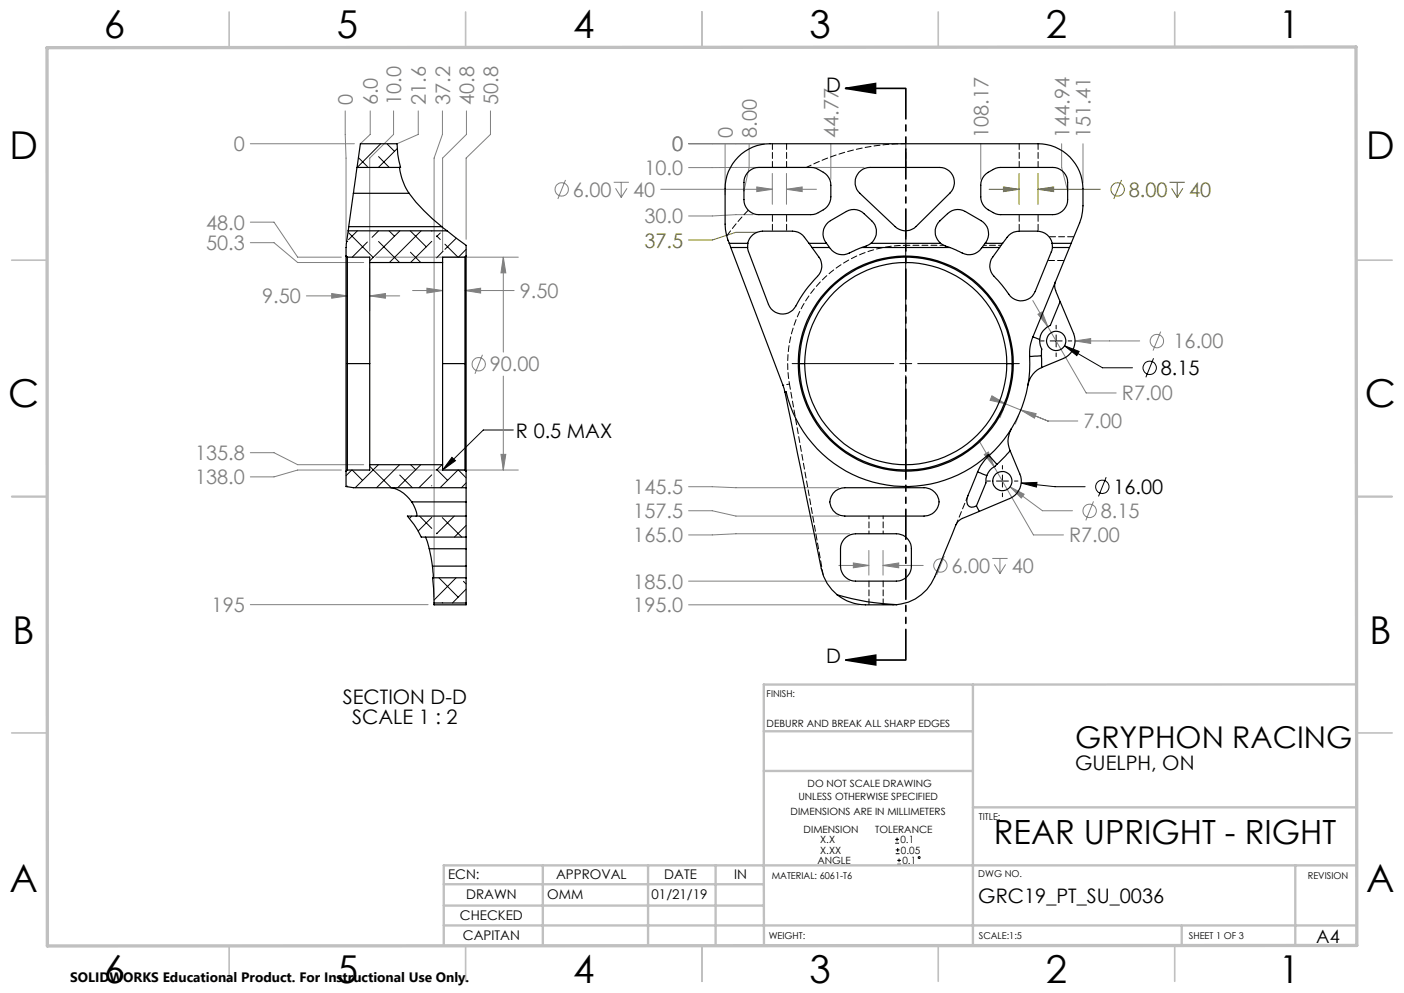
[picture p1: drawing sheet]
<svg xmlns="http://www.w3.org/2000/svg" width="297mm" height="210mm" viewBox="0 0 297 210" stroke-linecap="round" stroke-linejoin="round" font-family="sans-serif">
<g fill="none" stroke="#000" stroke-width=".21">
<path d="M191.6 52.9v21.5M167.6 76.9h21.5M190.3 76.9h2.6M191.6 75.6v2.6M191.6 79.4v21.5M194.1 76.9h21.5M220.1 72.1h.8M222.1 72.1h2.6M223.4 68.8v.8M223.4 70.8v2.6M223.4 74.6v.8M225.2 73.1l3.1 1.2-.5 .9z"/>
<path d="M225.2 73.1l8 4.7h6.4M226 72.1h.7M244 75.8l-1.6 4M95.6 96.7l.7 .7-2.7 2zM108.6 90.9h-6.4l-8.6 8.5M212.1 98.5v.7M208.7 101.7h.8M210.8 101.7h2.5M212.1 100.5v2.5M212.1 104.3v.7M214.6 101.7h.7M216 102.2l3.4-.2-.1 1z"/>
<path d="M216 102.2l7.2 .7h6.4M234 100.9l-1.6 4.1M189.4 178.3h.8M189.4 177.5h.8M189.5 179.7h.8M189.8 177.1v.8M189.9 179.3v.9M189.5 180.5h.8M189.8 182.8h.8M189.8 182h.8M190.2 181.6v.7"/>
<circle cx="243.2" cy="77.8" r="1.41"/>
<circle cx="233.2" cy="103" r="1.42"/>
<circle cx="194.4" cy="181.3" r=".19"/>
</g>
<g fill="none" stroke="#808080" stroke-width=".21">
<path d="M53 30.4h22M73 23.5l.2 9.9v17.7M78.3 23.5v4.9l-2.1 2M83.3 23.5v4.9l-5.1 5v19.7M88.5 23.5v4.9l-4.5 2M93.6 23.5v4.9l-1.8 5v92.9M98.7 23.5v4.9l-5.1 5v19.7M103.8 23.5v4.9l-5.2 5v17.2M119.6 38.1l-1.6 4M129.8 38.6h3.2M130.2 39.8l1.2 2M131.4 38.6v3.2"/>
<path d="M132.6 39.8l-1.2 2M145.7 30.4h15.9M153.4 30.4v10.8M158.5 30.4v5l-1.1 5v-.5M160.1 39.5l3.3 .5-3.3 .5zM163.4 36.7v6.5M166.4 36.7v6.5M175.8 30.4v7.5M182.8 35.4h-37.1M207.5 30.4v7.5M224.6 30.4v5l1.2 5v-.5M229.1 30.4v8.3"/>
<path d="M53 47h5l5 7.4h9.2M53 51.3h5l5 4.2h13.9M78.2 56.8v8.9M79.5 54.4h30.1M106.5 54.4l.5 3.3h-1zM106.5 54.4v20.1M139.8 40h23.6M159.3 45.4l-13.6 .3M166.4 40l3.3-.5v1zM166.4 40h6.3M64.8 62.6h8.7M70.2 62.1l3.3 .5-3.3 .5z"/>
<path d="M78.2 62.6l3.3-.5v1zM78.2 62.6h6.4M87.3 61.4h6.3M90.3 61l3.3 .4-3.3 .6zM98.4 61.4l3.3-.4v1zM98.4 61.4h10.4M102.1 75l-1.6 4M106.5 79.5v19.9M218.5 63.6l11.3 19.5h6.3M219.6 66.5l.9-.5 1.2 3.1zM227.4 72.1l3.3-.5v1zM227.4 72.1h13.7"/>
<path d="M245.5 70.1l-1.6 4M53 95.7h5l5 2.6h13.9M72.2 99.4h-9.2l-5 1.5h-5M79.5 99.4h30.1M106 96.1h1l-.5 3.3zM207.1 93.2l3.2 5.5M208.2 96.1l.9-.5 1.2 3.1zM209.8 83.7l2.9 1.7-3.3-.7zM210.3 98.7l8.3 14.4h6.4M212.2 86.6l-.7 1.8M212.7 85.4l9 3.6h6.3M215.5 87.9l-.7 1.8"/>
<path d="M215.9 86.7l3.3 .8-.4 .9zM215.9 86.7l5.9 2.4M145.7 102.9h5l5 .2h21.7M145.7 108h5l5 1.1h21.7M177.4 119.6h6.4M179.7 112.9h-24l-5 .2h-5M180.5 119.1l3.3 .5-3.3 .5zM183.8 116.4v5.2M186.8 119.6l3.3-.5v1zM186.8 116.4v5.2M186.8 119.6h8.5M199.7 117.6l-1.6 4"/>
<path d="M209.9 118.1h3.2M210.3 119.4l1.2 1.9M211.5 118.1v3.2M212.7 119.4l-1.2 1.9M213.7 103l2.9 1.5-.6 .8zM213.7 103l6.8 5h6.4M231.3 106l-1.6 4.1M53 127.9h37.6M145.7 127.9h36.1M145.7 122.9h34"/>
<circle cx="118.8" cy="40.1" r="1.41"/>
<circle cx="101.3" cy="77" r="1.42"/>
<circle cx="244.7" cy="72.1" r="1.42"/>
<circle cx="198.9" cy="119.6" r="1.41"/>
<circle cx="230.5" cy="108" r="1.42"/>
</g>
<g fill="none" stroke="#808000" stroke-width=".21">
<path d="M212.3 39.5l3.3 .5-3.3 .5zM215.6 36.7v6.5M219.6 36.7v6.5M237.2 38.1l-1.6 4M247.4 38.6h3.2M247.8 39.8l1.2 2M249 38.6v3.2M250.2 39.8l-1.2 2M160.1 49.1h-4.4l-5 1.7h-5M209.2 40h6.4M219.6 40l3.3-.5v1zM219.6 40h13.2"/>
<circle cx="236.4" cy="40.1" r="1.42"/>
</g>
<path d="M178.9 18.7h12.7M178.9 18.7l6.3-1v2zM178.9 139.6h12.7M178.9 139.6l6.3-1v2z" fill="none" stroke="#000" stroke-width=".35"/>
<path d="M191.6 18.7v120.9" fill="none" stroke="#000" stroke-width=".35" stroke-dasharray="6.3 1.3 1.3 1.3 1.3 1.3" stroke-dashoffset="-.1"/>
<g fill="none" stroke="#c0c0c0" stroke-width=".35">
<path d="M48.5 2.5v7.5M98.5 2.5v7.5M148.5 2.5v7.5M198.5 2.5v7.5M248.5 2.5v7.5M2.5 55h7.5M287 55h7.5M2.5 105h7.5M287 105h7.5M2.5 155h7.5M287 155h7.5M48.5 200v7.5"/>
<path d="M98.5 200v7.5M148.5 200v7.5M198.5 200v7.5M248.5 200v7.5"/>
</g>
<g fill="none" stroke="#c0c0c0" stroke-width=".5">
<path d="M161.6 154.6h44.2M205.8 144.8v55.2M287 144.7l-125.4 .1v55.2M161.6 163h44.2M205.8 170.7h81.2M93.9 195.7h193.1M93.9 191.5h67.7M93.9 187h67.7M114.8 183v17M137.1 183v17M151.4 183v17M250 195.8v4.2"/>
<path d="M274 183v16.9M287 183h-193.1v17"/>
</g>
<path d="M9.9 10.1l276.9-.2 .2 190-277 .2z" fill="none" stroke="#c0c0c0" stroke-width=".7"/>
<g fill="#000">
<path d="M95.6 96.7l.7 .7-2.7 2z"/>
<path d="M178.9 18.7l6.3-1v2zM178.9 139.6l6.3-1v2z"/>
<path d="M216 102.2l3.3 .8 .1-1zM225.2 73.1l2.6 2.1 .5-.9z"/>
</g>
<path d="M219.6 40l3.3-.5v1zM212.3 39.5l3.3 .5-3.3 .5z" fill="#808000"/>
<path d="M166.4 40l3.3-.5v1zM160.1 39.5l3.3 .5-3.3 .5zM186.8 119.6l3.3-.5v1zM180.5 119.1l3.3 .5-3.3 .5zM215.9 86.7l3.3 .8-.4 .9zM209.8 83.7l2.9 1.7-3.3-.7zM213.7 103l2.3 2.3 .6-.8zM227.4 72.1l3.3 .5v-1zM219.6 66.5l2.1 2.6-1.2-3.1zM208.2 96.1l2.1 2.6-1.2-3.1zM106.5 54.4l.5 3.3h-1zM106 96.1h1l-.5 3.3zM78.2 62.6l3.3-.5v1zM70.2 62.1l3.3 .5-3.3 .5zM98.4 61.4l3.3-.4v1zM90.3 61l3.3 .4-3.3 .6z" fill="#808080"/>
<g fill="none" stroke="#000" stroke-width=".25">
<path d="M75.5 35.4l-.7 5.5M76.2 30.4h7.8l.1 2.2 .6 2.8h-9.2zM84.5 35.4l.2 1a13.1 13.1 0 0 0 1.8 4.5M158.5 36.2a2.97 2.97 0 0 1 2-.8h11a4.8 4.8 0 0 1 4.2 3.2 11.5 11.5 0 0 1-.1 4.1 5 5 0 0 1-4.1 2.7h-11a3.2 3.2 0 0 1-3.1-3.2v-3.6a3 3 0 0 1 1.1-2.4zM181.7 36.5a3 3 0 0 1 2.3-1.1h14.7a3.2 3.2 0 0 1 3 2 3.2 3.2 0 0 1-.8 3.4l-7.1 7.1a3.2 3.2 0 0 1-4.4 0l-7.5-7a3.1 3.1 0 0 1-.2-4.4zM208.2 37.1l.9-.7a4.3 4.3 0 0 1 2.6-1h11a3.2 3.2 0 0 1 3.1 3.2v3.6a3.2 3.2 0 0 1-3.1 3.2h-11a4.8 4.8 0 0 1-4.2-3.3 11.9 11.9 0 0 1 .1-4zM73.2 54.1v45.6M73.2 54.1l.3 .3M73.5 54.4v22.5M73.5 54.4h4.7v1.1M73.7 48.8l-.5 2.9v2.4M73.7 48.8h20.9"/>
<path d="M73.8 47.9l-.1 .9M73.8 47.9h19.7M74.8 40.9h11.7M74.8 40.9l-1 7M78.2 55.5v21.4M78.2 55.5h15.4M86.5 40.9a37.5 37.5 0 0 0 7 7M93.5 47.9l1.1 .9M93.6 55.5v21.4M94.6 48.8l4 3.1v2.2M98.4 54.4v22.5M98.4 54.4h-4.8v1.1"/>
<path d="M98.6 54.1v45.6M98.6 54.1l-.2 .3M154.3 51.5l.3 .8M154.3 51.5a10.6 10.6 0 0 1-.9-4.1v-7.5a9.5 9.5 0 0 1 9.5-9.5h56.7a9.5 9.5 0 0 1 9.5 9.5 18.7 18.7 0 0 1-2.5 11.6M154.3 51.5h3.9M154.6 52.3l11.1 29.4 .4 1.2M154.6 52.3h3.6M158.2 52.3l.1 .9 4.3 11.2a3.2 3.2 0 0 0 2.7 2 3.2 3.2 0 0 0 3-1.7 27.1 27.1 0 0 1 5-6.7 3.1 3.1 0 0 0-.1-3.6l-1.4-2.1M158.2 51.5a3.2 3.2 0 0 1 3.1-2.6h6.3a3 3 0 0 1 2.6 1.3l.9 1.3M158.2 51.5v.8M171.1 51.5l.7 .8M171.1 51.5h3.7"/>
<path d="M171.8 52.3h3.7M174.8 51.5l.7 .8M174.8 51.5a3.2 3.2 0 0 1 .9-4.8l3.3-2a3.1 3.1 0 0 1 3.8 .5 5.9 5.9 0 0 1 2.4 2.8 3.1 3.1 0 0 1-.9 3.5M175.5 52.3a3.3 3.3 0 0 0 4.8 .9l2-.9M182.3 52.3h18.6M184.3 51.5l-2 .8M184.3 51.5h14.7M199 51.5l1.9 .8M199 51.5a3.2 3.2 0 0 1-.2-4.8 5.5 5.5 0 0 1 3.7-2.4l1.2 .2 .5 .2 3.3 2a3.2 3.2 0 0 1 .9 4.8M200.9 52.3l1 .4a8.9 8.9 0 0 0 3.3 1.2 3.4 3.4 0 0 0 2.6-1.6M207.8 52.3h3.7M208.4 51.5l-.6 .8"/>
<path d="M208.4 51.5h3.7M211.5 52.3l-1.5 2.1a3.2 3.2 0 0 0 .7 4.5l2 2.3a3.7 3.7 0 0 0 3.7 2.4 3.1 3.1 0 0 0 2.6-1.9l3.5-8.7 .1-.7M212.1 51.5l-.6 .8M212.1 51.5a4.4 4.4 0 0 1 2.9-2.5l4.5-.1a3.2 3.2 0 0 1 3.1 2.6M222.6 51.5h4M222.6 51.5v.8M222.6 52.3h3.6M223.3 59.5a3.6 3.6 0 0 0 .4 3l.6 1.3M226.2 52.3l-7.7 18.9M226.6 51.5l-.4 .8M73.5 76.9v22.5M73.5 76.9h4.7"/>
<path d="M78.2 76.9v21.4M93.6 76.9v21.4M93.6 76.9h4.8M98.4 76.9v22.5M169.1 76.9a22.5 22.5 0 0 1 22.5-22.5 22.5 22.5 0 0 1 22.5 22.5M169.1 76.9a22.5 22.5 0 0 0 22.5 22.5 22.5 22.5 0 0 0 22.5-22.5M169.1 76.9h1.1M170.2 76.9a21.4 21.4 0 0 1 21.4-21.4 21.4 21.4 0 0 1 21.4 21.4M170.2 76.9a21.4 21.4 0 0 0 21.4 21.4 21.4 21.4 0 0 0 21.4-21.4M213 76.9h1.1M217.8 75.4a26.2 26.2 0 0 1-8.6 20.9M218.5 71.2a9.1 9.1 0 0 0-.7 4.2"/>
<path d="M218.5 71.2l1.4 .6M219.9 71.8l.2 1.3 .3 .7-.1 1.4M220.3 75.2l-2.5 .2M220.3 75.2v2.5M220.3 77.7a4.9 4.9 0 0 0-2.8 3.7M224.3 63.8l-2.1 5a3.6 3.6 0 0 0-2.3 3M224.3 63.8l2.8 6.7a4 4 0 0 1-2.1 5.3l-4.7 1.9M73.2 99.7v3.2l1.6 .2h23.8M73.5 99.4l-.3 .3M78.2 98.3v1.1h-4.7M78.2 98.3h15.4M93.6 98.3v1.1h4.8"/>
<path d="M98.4 99.4l.2 .3M98.6 99.7v3.4M166.1 82.9h.2a26 26 0 0 0 42.8 13.3l.1 .1M166.1 82.9l7 34.4a12.5 12.5 0 0 0 2.9 7.4l1.1 1.1M206.8 99.8l-1.4 3.6a4.1 4.1 0 0 0-.8 3.3 1.22 1.22 0 0 0 2 .3M206.8 99.8l1.9 .8M209.2 96.3l-1.8 2.3-.6 1.2M209.2 96.3l1.7 1.9M210.9 98.2l-.4 .4a3.6 3.6 0 0 0-1.8 2M213.7 95.3l-2.8 2.9M213.7 95.3l2 4.9a3.9 3.9 0 0 1-2.1 5.2l-6.4 2.8M214 90.6a5 5 0 0 0-.3 4.7"/>
<path d="M82.7 103.1a6.4 6.4 0 0 1 4.4 3M87.1 106.1l.1 .2a4.8 4.8 0 0 1 .9 2.8h-.1M87.1 106.1h11.5M90 113.6l.8 2.5M90.8 116.1l.7 3.6M90.8 116.1h7.8M91.5 119.7l.2 2.5M91.5 119.7h7.1M98.6 109.1h-12.4l1.4 1.8 1.5 2.7h9.5M98.6 113.6v2.5M98.6 119.7v2.5M98.6 103.1v3"/>
<path d="M98.6 106.1v3M98.6 109.1v4.5M98.6 116.1v3.6M176.7 103.8a5.5 5.5 0 0 1 4.4-.7h13.4a3.3 3.3 0 0 1 4.1 3.6 3.2 3.2 0 0 1-3.1 2.4h-16.8a2.96 2.96 0 0 1-3-1.9 2.96 2.96 0 0 1 1-3.4zM178.5 114a3.4 3.4 0 0 1 2.5-1.1h6.5a6.4 6.4 0 0 1 3.5 .3l.8 .6a3.2 3.2 0 0 1 1 2.3v1.8a4.8 4.8 0 0 1-.7 3.8 3.2 3.2 0 0 1-2.5 1.2h-8.6a3.2 3.2 0 0 1-3.2-3.2v-1.8a4.7 4.7 0 0 1 .7-3.9zM206.6 107l.6 1.2M207.2 108.2l-3.6 1.4a2.72 2.72 0 0 0-1.4 1.4l-4.5 11a9.6 9.6 0 0 1-8 5.9M208.7 100.6l-.1 1.5-2 4.9M91.8 127.5v.4h6.8v-.4M91.8 127.5h6.8M98.6 122.2h-7.1l.3 5.3M98.6 122.2v5.3"/>
<path d="M177.1 125.8a49.9 49.9 0 0 0 12.6 2.1M177.1 125.8a9.9 9.9 0 0 0 6 2.1h6.6"/>
<circle cx="191.6" cy="76.9" r="22.7"/>
<circle cx="223.4" cy="72.1" r="2.05"/>
<circle cx="212" cy="101.7" r="2.03"/>
</g>
<path d="M163.4 30.4v5M166.4 35.4v-5M191.6 35.4v-5M215.6 30.4v5M219.6 30.4h.1M219.6 35.4v-5M191.6 51.9v-3.1M183.8 122.9v5M186.8 127.9v-5" fill="none" stroke="#000" stroke-width=".21" stroke-dasharray="1.3 .6"/>
<path d="M153.7 49.9l2.2-2.8 2.4-2.7M221.7 55.1h3.4M227.2 50.1h-5.2" fill="none" stroke="#000" stroke-width=".21" stroke-dasharray="1.3 .6" stroke-dashoffset="-.1"/>
<path d="M170.6 35.4a46.5 46.5 0 0 1 21-5M202.2 111l2.6-6.2" fill="none" stroke="#000" stroke-width=".21" stroke-dasharray="1.3 .6" stroke-dashoffset=".2"/>
<path d="M170.2 76.9h-1.1M214.1 76.9h-1.1" fill="none" stroke="#000" stroke-width=".21" stroke-dasharray="1.3 .6" stroke-dashoffset=".6"/>
<path d="M211.8 51.9h-3.7M167 81.2l-1.4 .3M167 81.2a25 25 0 0 1 24.6-29.3M183.8 109.1v3.8M186.8 112.9v-3.8" fill="none" stroke="#000" stroke-width=".21" stroke-dasharray="1.3 .6" stroke-dashoffset=".7"/>
<path d="M174.1 121.6l-7.1-40.4" fill="none" stroke="#000" stroke-width=".21" stroke-dasharray="1.3 .6" stroke-dashoffset=".1"/>
<path d="M199.7 51.9h-8.1" fill="none" stroke="#000" stroke-width=".21" stroke-dasharray="1.3 .6" stroke-dashoffset=".4"/>
<path d="M163.4 45.4v3.5M166.4 48.9v-3.5M215.6 45.4v3.5M219.6 48.9v-3.5" fill="none" stroke="#000" stroke-width=".21" stroke-dasharray="1.3 .6" stroke-dashoffset="-.2"/>
<g fill="none" stroke="#000" stroke-width=".21">
<path d="M75.8 33.3l1.9 1.9M80.1 33.1l2.2 2.3M80.5 30.4l-4.9 5M81.9 30.5l1.5 1.5M84 31.4l-4 4M84.7 35.2l-.2 .2M73.3 51.1h.1M73.7 49.2l5.3 5.3M75.6 48.8l-1.9 1.9M77.7 51.2l-3.2 3.2M80.1 48.8l-1.4 1.4M80.1 51.1l4.4 4.4"/>
<path d="M82.3 48.8l1.1 1.1M84.6 48.8l-6.4 6.4M86.8 48.8l3.4 3.4M86.8 53.3l2.2 2.2M89.1 48.8l-6.7 6.7M91.3 48.8v.1M91.3 51l-4.4 4.5M92.4 49.9l.7 .8M93.1 49.3l-.7 .8M93.7 53.1l-1.3 1.4M94.1 51.6l2.8 2.8M96.5 50.4l-2.4 2.3"/>
<path d="M98.6 52.7l-1.6 1.7M74.4 99.4l-1.2 1.2M74.5 99.4l2.2 2.2M78.2 98.6l4.6 4.5M80 98.3l-4.9 4.8M84.5 98.3l-4.8 4.8M86.9 98.3l1 1M89 98.3l-4.9 4.8M92.4 99.3l2.3 2.3M93.5 98.3l-1.1 1.1M96.9 99.4l-3.8 3.7M97 99.4l1.6 1.7"/>
<path d="M73.3 102.7l.3 .2M84.6 100.5l2.6 2.6M87.1 109.1l-.5 .6M88.8 109.1l2.5 2.7M91.3 102.7v.1M91.3 109.4l-2.9 2.9M91.3 100.4l-2.7 2.7M92.4 112.7v.1M93.6 109.5l4.1 4.1M96.1 109.1l-3.7 3.8M98.6 102.1l-1 1M98.6 111.1l-2.5 2.5"/>
<path d="M92.9 122.2l4 4.1M93.6 127.4v.1M96.5 122.2l-4.7 4.7M98 122.9l.6 .6M98.6 124.6l-2.9 2.9"/>
</g>
<g font-size="8.1">
<text x="22" y="8">6</text>
<text x="71.2" y="8">5</text>
<text x="121.2" y="8">4</text>
<text x="171.3" y="8">3</text>
<text x="221.3" y="8">2</text>
<text x="270.5" y="8">1</text>
<text x="2" y="33.6">D</text>
<text x="289" y="33.6">D</text>
<text x="1.7" y="86.1">C</text>
<text x="288.7" y="86.1">C</text>
<text x="2.7" y="136.1">B</text>
<text x="289.7" y="136.1">B</text>
<text x="2" y="188.6">A</text>
<text x="289" y="188.6">A</text>
<text x="22" y="208">6</text>
<text x="71.2" y="208">5</text>
<text x="121.2" y="208">4</text>
<text x="171.3" y="208">3</text>
<text x="221.3" y="208">2</text>
<text x="270.5" y="208">1</text>
</g>
<text font-size="7.1" x="210.2" y="178.6">REAR UPRIGHT - RIGHT</text>
<text font-size="6.3" x="227.4" y="158.2">GRYPHON RACING</text>
<g font-size="4.2" fill="#808080">
<text x="74.6" y="22.2" transform="rotate(-90 74.6 22.2)">0</text>
<text x="79.9" y="22.2" transform="rotate(-90 79.9 22.2)">6.0</text>
<text x="84.9" y="22.2" transform="rotate(-90 84.9 22.2)">10.0</text>
<text x="90.1" y="22.2" transform="rotate(-90 90.1 22.2)">21.6</text>
<text x="95.2" y="22.2" transform="rotate(-90 95.2 22.2)">37.2</text>
<text x="100.3" y="22.2" transform="rotate(-90 100.3 22.2)">40.8</text>
<text x="105.4" y="22.2" transform="rotate(-90 105.4 22.2)">50.8</text>
<text x="155" y="29.2" transform="rotate(-90 155 29.2)">0</text>
<text x="160.1" y="29.2" transform="rotate(-90 160.1 29.2)">8.00</text>
<text x="177.4" y="29.2" transform="rotate(-90 177.4 29.2)">44.77</text>
<text x="209.1" y="29.2" transform="rotate(-90 209.1 29.2)">108.17</text>
<text x="226.2" y="29.2" transform="rotate(-90 226.2 29.2)">144.94</text>
<text x="230.7" y="29.2" transform="rotate(-90 230.7 29.2)">151.41</text>
<text x="49.5" y="32">0</text>
<text x="142.2" y="32">0</text>
<text x="121.2" y="41.6">6.00</text>
<text x="133.9" y="41.6">40</text>
<text x="136.3" y="37">10.0</text>
<text x="136.3" y="47.3">30.0</text>
<text x="43.6" y="48.6">48.0</text>
<text x="43.6" y="52.9">50.3</text>
<text x="55.4" y="64.2">9.50</text>
<text x="110" y="63">9.50</text>
<text x="248.2" y="73.7">16.00</text>
<text x="103.6" y="78.6">90.00</text>
<text x="237.3" y="84.7">R7.00</text>
<text x="229.2" y="90.6">7.00</text>
<text x="41.3" y="97.3">135.8</text>
<text x="41.3" y="102.4">138.0</text>
<text x="134" y="104.5">145.5</text>
<text x="134" y="109.6">157.5</text>
<text x="232.8" y="109.6">8.15</text>
<text x="134" y="114.7">165.0</text>
<text x="226.1" y="114.7">R7.00</text>
<text x="134" y="124.5">185.0</text>
<text x="201.3" y="121.1">6.00</text>
<text x="214" y="121.1">40</text>
<text x="44.8" y="129.4">195</text>
<text x="134" y="129.5">195.0</text>
</g>
<g font-size="4.2">
<text x="174.8" y="19.4">D</text>
<text x="245.6" y="79.3">8.15</text>
<text x="109.1" y="92.5">R 0.5 MAX</text>
<text x="235.5" y="104.5">16.00</text>
<text x="174.8" y="140.3">D</text>
<text x="72.5" y="148.9">SECTION D-D</text>
<text x="74.5" y="153.1">SCALE 1 : 2</text>
<text x="227.4" y="162.8">GUELPH, ON</text>
<text x="207" y="190.9">GRC19_PT_SU_0036</text>
</g>
<g font-size="4.2" fill="#808000">
<text x="238.8" y="41.6">8.00</text>
<text x="251.5" y="41.6">40</text>
<text x="136.3" y="52.3">37.5</text>
</g>
<text font-size="3.9" x="278.4" y="199.3">A4</text>
<text font-size="2.9" x="14.9" y="207.6">SOLIDWORKS Educational Product. For Instructional Use Only.</text>
<g font-size="2.8">
<text x="94.8" y="185.9">ECN:</text>
<text x="117.6" y="185.9">APPROVAL</text>
<text x="140.5" y="185.9">DATE</text>
<text x="155.3" y="185.9">IN</text>
<text x="98.6" y="190.2">DRAWN</text>
<text x="115.8" y="190.2">OMM</text>
<text x="137.8" y="190.2">01/21/19</text>
<text x="97.3" y="194.5">CHECKED</text>
<text x="97.9" y="198.9">CAPITAN</text>
</g>
<g font-size="2.1">
<text x="162.2" y="153.7">DEBURR AND BREAK ALL SHARP EDGES</text>
<text x="170.8" y="166.4">DO NOT SCALE DRAWING</text>
<text x="167.2" y="172.4">DIMENSIONS ARE IN MILLIMETERS</text>
<text x="168.9" y="169.2">UNLESS OTHERWISE SPECIFIED</text>
<text x="170" y="176.1">DIMENSION</text>
<text x="173.5" y="178.3">X.X</text>
<text x="185.2" y="176.1">TOLERANCE</text>
<text x="190.5" y="178.3">0.1</text>
<text x="172.9" y="182.7">ANGLE</text>
<text x="173.5" y="180.5">X.XX</text>
<text x="190.6" y="180.5">0.05</text>
<text x="190.9" y="182.7">0.1</text>
</g>
<g font-size="2">
<text x="162.2" y="147.5">FINISH:</text>
<text x="207.1" y="173.3">TITLE:</text>
<text x="163.3" y="185.9">MATERIAL: 6061-T6</text>
<text x="207" y="185.5">DWG NO.</text>
<text x="276.7" y="185.9">REVISION</text>
<text x="162.6" y="198.5">WEIGHT:</text>
<text x="207.1" y="198.6">SCALE:1:5</text>
<text x="251.5" y="198.6">SHEET 1 OF 3</text>
</g>
</svg>
